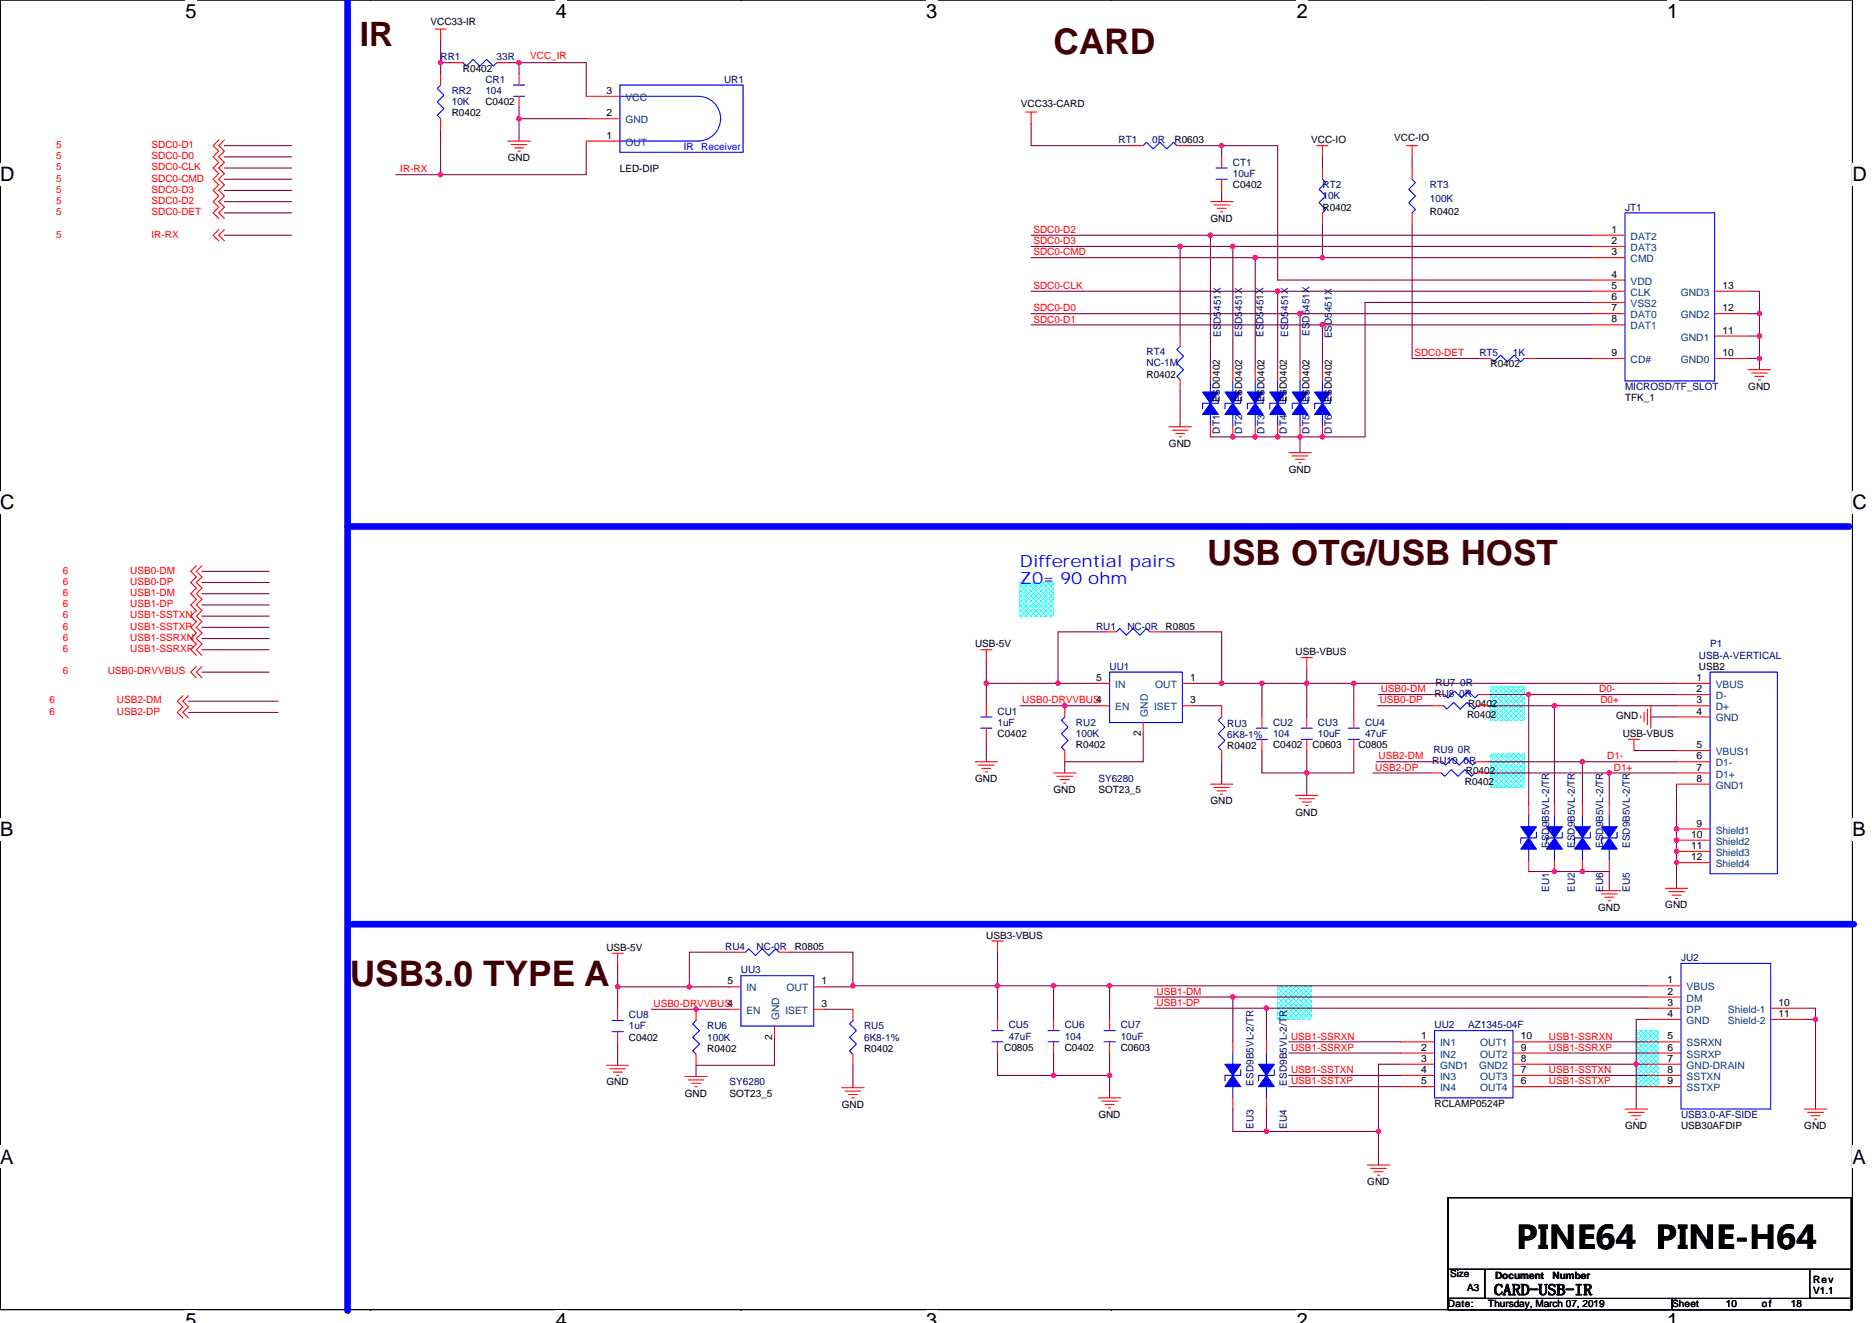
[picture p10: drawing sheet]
<svg xmlns="http://www.w3.org/2000/svg" width="297mm" height="210mm" viewBox="0 0 297 210" stroke-linecap="round" stroke-linejoin="round" font-family="sans-serif">
<path d="M0 0h293.9v207.9h-293.9z" fill="none" stroke="#000" stroke-width=".17"/>
<g fill="#fff">
<path d="M29.4 0h1.8v3.5h-1.8z"/>
<path d="M29.4 207.9h1.8v2h-1.8z"/>
</g>
<path d="M58.8 0h.1M58.8 207.9h.1" fill="none" stroke="#000" stroke-width=".17"/>
<g fill="#fff">
<path d="M88.2 0h1.8v3.5h-1.8z"/>
<path d="M88.2 207.9h1.8v2h-1.8z"/>
</g>
<path d="M117.6 0h.1M117.6 207.9h.1" fill="none" stroke="#000" stroke-width=".17"/>
<g fill="#fff">
<path d="M147 0h1.7v3.5h-1.7z"/>
<path d="M147 207.9h1.7v2h-1.7z"/>
</g>
<path d="M176.4 0h.1M176.4 207.9h.1" fill="none" stroke="#000" stroke-width=".17"/>
<g fill="#fff">
<path d="M205.8 0h1.7v3.5h-1.7z"/>
<path d="M205.8 207.9h1.7v2h-1.7z"/>
</g>
<path d="M235.2 0h.1M235.2 207.9h.1" fill="none" stroke="#000" stroke-width=".17"/>
<g fill="#fff">
<path d="M264.5 0h1.8v3.5h-1.8z"/>
<path d="M264.5 207.9h1.8v2h-1.8z"/>
<path d="M0 26h2.3v3.5h-2.3z"/>
<path d="M293.9 26h2.3v3.5h-2.3z"/>
<path d="M0 77.9h2.3v3.5h-2.3z"/>
<path d="M293.9 77.9h2.3v3.5h-2.3z"/>
</g>
<path d="M0 52h.1M293.9 52h.1" fill="none" stroke="#000" stroke-width=".17"/>
<g fill="#fff">
<path d="M0 129.9h2.1v3.5h-2.1z"/>
<path d="M293.9 129.9h2.1v3.5h-2.1z"/>
</g>
<path d="M0 103.9h.1M293.9 103.9h.1" fill="none" stroke="#000" stroke-width=".17"/>
<g fill="#fff">
<path d="M0 181.9h2.2v3.5h-2.2z"/>
<path d="M293.9 181.9h2.2v3.5h-2.2z"/>
</g>
<path d="M0 155.9h.1M293.9 155.9h.1" fill="none" stroke="#000" stroke-width=".17"/>
<g fill="#0ff" stroke="#0ff" stroke-width=".17" stroke-dasharray="0 .3">
<path d="M202.7 156.5h5.4v5.3h-5.4z" fill-rule="evenodd"/>
<path d="M161.8 92.5h5.4v5.3h-5.4z" fill-rule="evenodd"/>
<path d="M259.6 163.6h3.6v8.9h-3.6z" fill-rule="evenodd"/>
</g>
<path d="M55.2 0v207.9M55.2 83.6h238.2" fill="none" stroke="#00f" stroke-width="1.1"/>
<circle cx="55.2" cy="207.9" r=".53" fill="#00f"/>
<path d="M55.9 146.7h238.2" fill="none" stroke="#00f" stroke-width="1.1"/>
<g fill="#0ff" stroke="#0ff" stroke-width=".17" stroke-dasharray="0 .3">
<path d="M236.5 109h5.3v5.3h-5.3z" fill-rule="evenodd"/>
<path d="M236.5 119.7h5.3v5.3h-5.3z" fill-rule="evenodd"/>
</g>
<g fill="none" stroke="#800040" stroke-width=".17">
<path d="M69.9 9.9v1.8M69.9 6.4v3.5M69.9 9.9h1.8M80.6 9.9h1.8M82.4 9.9h10.6v5.4M82.4 9.9v1.8M82.4 18.8v3.6M82.4 17.1v1.7M82.4 18.8h10.6M163.6 19.6v3.5h16M35.6 23.1h10.7M35.6 24.9h10.7"/>
<path d="M35.6 26.7h10.7M35.6 28.4h10.7M35.6 30.2h10.7M35.6 32h10.7M35.6 33.8h10.7M35.6 37.3h10.7M62.8 27.7h7.1M69.9 20.6v7.1M93 22.4v5.3h-23.1M163.6 39.1h23.7M163.6 37.3h28.5M187.3 39.1h8.3"/>
<path d="M187.3 39.1v14.1M188.5 23.1h14.2v21.3h49.8M192.1 37.3h60.4M192.1 37.3v21.4M193.8 23.1v1.8M193.8 30.2v1.8M195.6 39.1h56.9M195.6 39.1v19.6M209.8 35.6v5.3M209.8 24.9v1.8M224.1 24.9v1.8M224.1 35.6v21.3h10.6"/>
<path d="M163.6 49.8h42.7v8.9M163.6 46.2h39.1M163.6 51.6h46.2M163.6 40.9h35.6M199.2 40.9h10.6M199.2 40.9v17.8M202.7 46.2h49.8M202.7 46.2v12.5M206.3 49.8h46.2M209.8 51.6v7.1M209.8 51.6h42.7M209.8 40.9h42.7"/>
<path d="M243.6 56.9h8.9M252.5 48h-35.9v21.3h-10.3M277.4 56.9h1.8M277.4 53.3h1.8M277.4 49.8h1.8M277.4 46.2h1.8v3.6M279.2 56.9v1.8M279.2 49.8v3.5M279.2 53.3v3.6M187.3 62.1v5.6M192.1 69.3h14.2M206.3 69.3v2.5"/>
<path d="M32 90.7h10.7M32 92.5h10.7M32 94.2h10.7M32 96h10.7M32 97.8h10.7M32 99.6h10.7M29.9 111.3h14.2M29.9 113.1h14.2M32 101.3h10.7M32 103.1h10.7M32 106.7h10.7M156.5 108.5h11.4"/>
<path d="M156.5 117.3v3.6M156.5 104.9v7.1M161.8 112h12.5M167.9 108.5h6.4M175.3 100.3h-7.4v8.2M181.4 116.5v4.4h-12.5v1.8M184.2 100.3h9.6v8.2M189.4 108.5h4.4M189.4 112h4.4M193.8 108.5h6.4M200.2 108.5h7.1M200.2 119.1v3.6h7.1"/>
<path d="M200.2 108.5v5.3M207.3 119.1v3.6M207.3 106.2v2.3M207.3 108.5v5.3M207.3 108.5h7.5M214.8 108.5h51.2M214.8 108.5v5.3M214.8 119.1v3.6h-7.5M218.6 112h8.7M218.7 110.2h8.8M236.2 112h10.5M236.3 110.2h6.3"/>
<path d="M259.3 119.1h6.7M261.9 113.8h4.1M266 110.2h-23.4v17.5M266 112h-19.3v15.7M193.8 120.9v3.6M207.3 122.7v3.5M217.8 122.7h9.1M218.4 120.9h8.7M235.8 122.7h19.6M236 120.9h15.1M242.6 138.3h12.8v3.1M266 124.5v16.5"/>
<path d="M266 122.7h-10.6v5M266 120.9h-14.9v6.8M98 156.6h11.4M98 153.1v7.1M109.4 156.6h6.4M116.5 151.1h-7.1v5.5M125.4 151.1h9.9v5.4M135.3 156.5v.1h-4.4M135.3 156.5h23M158.3 156.5v5.3M158.3 151.1v5.4M158.3 156.5h8.9"/>
<path d="M167.2 156.5h8.9M167.2 156.5v5.3M176.1 156.5h85.3M176.1 156.5v5.3M183.2 158.2h12.4M195.6 158.2h65.8M195.6 158.2v7.2M98 165.5v3.6M103.3 160.2h12.5M122.9 164.6v4.5h-12.5v1.8M130.9 160.2h4.4M135.3 169.1v3.5"/>
<path d="M158.3 167.1v3.6h8.9M167.2 170.7h8.9M167.2 167.1v3.6M176.1 170.7v3.5M176.1 167.1v3.6M183.2 160h17.8M195.6 176v3.6h5.4M201 160h60.4M201 160v5.4M201 176v3.6M201 179.6h17.7M204.5 167.1h17.8"/>
<path d="M204.5 170.7h17.8M204.5 172.5h17.8M204.5 165.4h17.8M218.7 179.6v5.3M222.3 168.9h-3.6v10.7M245.4 172.5h16M245.4 170.7h16M245.4 165.4h16M245.4 167.1h16M245.4 168.9h14.2M259.6 168.9h1.8M259.6 168.9v7.1"/>
<path d="M261.4 161.8h-1.8v7.1M286.3 160h1.8v1.8M286.3 161.8h1.8M288.1 161.8v14.2"/>
</g>
<g fill="#f0f" stroke="#f0f" stroke-width=".17">
<circle cx="207.3" cy="122.7" r=".34"/>
<circle cx="214.8" cy="108.4" r=".35"/>
<circle cx="207.3" cy="108.4" r=".34"/>
<circle cx="200.2" cy="108.4" r=".34"/>
<circle cx="176" cy="156.5" r=".35"/>
<circle cx="167.2" cy="170.7" r=".35"/>
<circle cx="176" cy="170.7" r=".35"/>
<circle cx="288.1" cy="161.8" r=".35"/>
<circle cx="279.2" cy="56.9" r=".35"/>
<circle cx="206.3" cy="69.3" r=".35"/>
<circle cx="209.8" cy="69.3" r=".35"/>
<circle cx="202.7" cy="69.3" r=".35"/>
<circle cx="199.2" cy="69.3" r=".35"/>
<circle cx="192.1" cy="37.3" r=".35"/>
<circle cx="206.3" cy="49.8" r=".35"/>
<circle cx="187.2" cy="39.1" r=".35"/>
<circle cx="195.6" cy="69.3" r=".35"/>
<circle cx="209.8" cy="40.9" r=".35"/>
<circle cx="195.6" cy="39.1" r=".35"/>
<circle cx="199.2" cy="40.9" r=".35"/>
<circle cx="202.7" cy="46.2" r=".35"/>
<circle cx="209.8" cy="51.5" r=".35"/>
<circle cx="193.8" cy="23.1" r=".35"/>
<circle cx="279.2" cy="53.3" r=".35"/>
<circle cx="279.2" cy="49.8" r=".35"/>
<circle cx="167.9" cy="108.4" r=".34"/>
<circle cx="156.5" cy="108.4" r=".35"/>
<circle cx="193.8" cy="108.4" r=".35"/>
<circle cx="168.9" cy="112" r=".35"/>
<circle cx="167.2" cy="156.5" r=".35"/>
<circle cx="69.9" cy="27.7" r=".35"/>
<circle cx="69.9" cy="9.9" r=".35"/>
<circle cx="82.3" cy="18.8" r=".35"/>
<circle cx="195.6" cy="158.2" r=".35"/>
<circle cx="200.9" cy="160" r=".35"/>
<circle cx="218.7" cy="179.6" r=".35"/>
<circle cx="200.9" cy="179.6" r=".35"/>
<circle cx="259.6" cy="168.9" r=".35"/>
<circle cx="82.3" cy="9.9" r=".35"/>
<circle cx="246.6" cy="138.3" r=".35"/>
<circle cx="251.1" cy="138.3" r=".35"/>
<circle cx="266" cy="131.6" r=".34"/>
<circle cx="266" cy="133.3" r=".34"/>
<circle cx="266" cy="135.1" r=".34"/>
<circle cx="266" cy="136.9" r=".34"/>
<circle cx="109.4" cy="156.6" r=".35"/>
<circle cx="110.4" cy="160.2" r=".34"/>
<circle cx="98" cy="156.6" r=".34"/>
<circle cx="135.3" cy="156.5" r=".34"/>
<circle cx="158.3" cy="156.5" r=".35"/>
<circle cx="242.5" cy="110.2" r=".34"/>
<circle cx="246.6" cy="112" r=".35"/>
<circle cx="251.1" cy="120.9" r=".35"/>
<circle cx="255.3" cy="122.7" r=".34"/>
</g>
<g fill="none" stroke="#f00" stroke-width=".17">
<path d="M69 4.6h1.8M69.9 4.6v1.8M69.9 18.8v1.8M69.9 11.7v1.8M71.7 9.9h1.8M78.8 9.9h1.8M82.4 15.3v1.8M82.4 11.7v1.8M93 15.3h5.4M93 18.8h5.4M162.7 17.8h1.8M163.6 17.8v1.8"/>
<path d="M34.7 22.2l-.9 .9 .9 .9-.9 .9 .9 .9-.9 .9 .9 .9-.9 .8 .9 .9-.9 .9 .9 .9-.9 .9 .9 .9-.9 .9 .9 .9M34.7 36.4l-.9 .9 .9 .9M35.6 22.2l-.9 .9 .9 .9-.9 .9 .9 .9-.9 .9 .9 .9-.9 .8 .9 .9-.9 .9 .9 .9-.9 .9 .9 .9-.9 .9 .9 .9M35.6 36.4l-.9 .9 .9 .9M80.6 22.4h3.5M81.1 22.9h2.5M81.7 23.5h1.4M82.2 24h.3M93 22.4h5.4M179.6 23.1h1.8M186.7 23.1h1.8M192.1 32h3.5"/>
<path d="M192.6 32.5h2.5M193.1 33.1h1.5M193.7 33.6h.3M193.8 28.4v1.8M193.8 24.9v1.8M209 23.1h1.7M209.8 23.1v1.8M209.8 26.7v1.7M209.8 33.8v1.8M223.2 23.1h1.8M224.1 23.1v1.8M224.1 26.7v1.7"/>
<path d="M224.1 33.8v1.8M252.5 39.1h5.3M252.5 37.3h5.3M187.3 53.2v1.7M192.1 58.7v1.8M195.6 58.7v1.8M199.2 58.7v1.8M202.7 58.7v1.8M206.3 58.7v1.8M209.8 58.7v1.8M234.7 56.9h1.8M241.8 56.9h1.8"/>
<path d="M252.5 40.9h5.3M252.5 44.4h5.3M252.5 46.2h5.3M252.5 48h5.3M252.5 49.8h5.3M252.5 51.6h5.3M252.5 56.9h5.3M272.1 56.9h5.3M272.1 53.3h5.3M272.1 49.8h5.3M272.1 46.2h5.3M277.4 58.7h3.6"/>
<path d="M277.9 59.2h2.5M278.5 59.7h1.4M185.5 67.7h3.5M186 68.3h2.5M186.6 68.8h1.4M187.1 69.3h.3M187.3 60.3v1.8M192.1 67.6v1.7M195.6 67.6v1.7M199.2 67.6v1.7M202.7 67.6v1.7M204.5 71.8h3.6"/>
<path d="M205 72.4h2.5M205.6 72.9h1.4M206.1 73.4h.4M206.3 67.6v1.7M209.8 67.6v1.7M279 60.3h.4M31.2 89.8l-.9 .9 .9 .9-.9 .9 .9 .8-.9 .9 .9 .9-.9 .9 .9 .9-.9 .9 .9 .9-.9 .9 .9 .9-.9 .8 .9 .9-.9 .9 .9 .9M32 89.8l-.8 .9 .8 .9-.8 .9 .8 .8-.8 .9 .8 .9-.8 .9 .8 .9-.8 .9 .8 .9-.8 .9 .8 .9-.8 .8 .8 .9-.8 .9 .8 .9M29 110.4l-.9 .9 .9 .9-.9 .9 .9 .9M29.9 110.4l-.9 .9 .9 .9-.9 .9 .9 .9M31.2 105.8l-.9 .9 .9 .9M32 105.8l-.8 .9 .8 .9"/>
<path d="M155.6 103.1h1.8M156.5 103.1v1.8M156.5 115.6v1.7M156.5 112v1.8M168.9 119.1v1.8M168.9 112v1.8M174.3 112h1.8M174.3 108.5h1.8M175.3 100.3h1.8M181.4 114.7v1.8M182.5 100.3h1.7M187.6 112h1.8"/>
<path d="M187.6 108.5h1.8M193.8 119.1v1.8M193.8 112v1.8M200.2 117.3v1.8M200.2 113.8v1.8M206.5 104.4h1.7M207.3 104.4v1.8M207.3 117.3v1.8M207.3 113.8v1.8M214.8 117.3v1.8M214.8 113.8v1.8M227.3 112h1.7"/>
<path d="M227.5 110.2h1.7M234.4 112h1.8M234.6 110.2h1.7M258.4 117.3h1.8M259.3 117.3v1.8M260.3 113.6v.4M260.9 113.1v1.4M261.4 112.5v2.5M261.9 112v3.6M266 108.5h5.4M266 110.2h5.4M266 112h5.4"/>
<path d="M266 113.8h5.4M266 119.1h5.4M154.7 120.9h3.6M155.3 121.4h2.5M155.8 122h1.4M156.3 122.5h.4M167.2 122.7h3.5M167.7 123.2h2.5M168.2 123.7h1.5M168.8 124.3h.3M192.1 124.5h3.5M192.6 125h2.5"/>
<path d="M193.1 125.5h1.5M193.7 126.1h.3M205.6 126.2h3.5M206.1 126.8h2.5M206.6 127.3h1.5M207.2 127.8h.3M226.9 122.7h1.8M227.1 120.9h1.8M234 122.7h1.8M234.2 120.9h1.8M242.6 127.7v1.7M242.6 136.5v1.8"/>
<path d="M246.7 127.7v1.7M246.7 136.5v1.8M251.1 127.7v1.7M251.1 136.5v1.8M255.4 127.7v1.7M255.4 136.5v1.8M266 131.6h5.4M266 133.3h5.4M266 135.1h5.4M266 136.9h5.4M266 120.9h5.4M266 122.7h5.4"/>
<path d="M266 124.5h5.4M97.1 151.3h1.8M98 151.3v1.8M115.8 156.6h1.8M116.5 151.1h1.8M123.6 151.1h1.8M129.1 156.6h1.8M157.4 149.4h1.8M158.3 149.4v1.7M253.6 141.4h3.5M254.1 141.9h2.5M254.7 142.4h1.4"/>
<path d="M255.2 143h.3M261.4 156.5h5.3M261.4 158.2h5.3M264.2 141h3.6M264.8 141.5h2.5M265.3 142.1h1.4M265.8 142.6h.4M96.2 169.1h3.6M96.8 169.6h2.4M97.3 170.2h1.4M97.8 170.7h.4M98 163.7v1.8"/>
<path d="M98 160.2v1.8M108.7 170.9h3.5M109.2 171.4h2.5M109.7 171.9h1.5M110.3 172.5h.3M110.4 167.3v1.8M110.4 160.2v1.8M115.8 160.2h1.8M122.9 162.9v1.7M129.1 160.2h1.8M133.6 172.6h3.5M134.1 173.2h2.5"/>
<path d="M134.6 173.7h1.5M135.2 174.2h.3M135.3 167.3v1.8M135.3 160.2v1.8M158.3 165.4v1.7M158.3 161.8v1.8M167.2 165.4v1.7M167.2 161.8v1.8M174.3 174.2h3.5M174.8 174.8h2.5M175.3 175.3h1.5M175.9 175.9h.3"/>
<path d="M176.1 165.4v1.7M176.1 161.8v1.8M195.6 165.4v1.7M195.6 174.2v1.8M201 165.4v1.7M201 174.2v1.8M222.3 165.4h5.3M222.3 167.1h5.3M222.3 170.7h5.3M222.3 172.5h5.3M222.3 168.9h5.3M240.1 165.4h5.3"/>
<path d="M240.1 167.1h5.3M240.1 168.9h5.3M240.1 170.7h5.3M240.1 172.5h5.3M257.8 176h3.6M258.4 176.6h2.5M258.9 177.1h1.4M259.5 177.6h.3M261.4 160h5.3M261.4 161.8h5.3M261.4 168.9h5.3M261.4 170.7h5.3"/>
<path d="M261.4 172.5h5.3M261.4 165.4h5.3M261.4 167.1h5.3M281 160h5.3M281 161.8h5.3M286.3 176h3.6M286.8 176.6h2.5M287.4 177.1h1.4M287.9 177.6h.3M217 184.9h3.5M217.5 185.4h2.5M218 186h1.5"/>
<path d="M218.6 186.5h.3"/>
</g>
<path d="M229.8 190.1h64v17.8h-64zM229.8 206.1h35.5v1.8h-35.5zM229.8 201.4h5.8v4.7h-5.8zM235.8 201.4h51.4M265.3 206.1h28.5v1.8h-28.5zM287.2 201.4h6.6v4.7h-6.6z" fill="none" stroke="#000" stroke-width=".17"/>
<g fill="none" stroke="#00f" stroke-width=".17">
<path d="M69.9 13.5l-.5 .6 1 1-1 1.1 1 1.1-1 1 .5 .5M73.5 9.9l.5 .6 1.1-1.1 1 1.1 1.1-1.1 1.1 1.1 .5-.6M81.5 15.3h1.7M81.5 13.5h1.7M98.4 13.5h19.5v10.7h-19.5zM98.4 15.3h12.4a3.5 3.5 0 0 1 3.5 3.5 3.5 3.5 0 0 1-3.5 3.6M98.4 22.4h12.4M181.4 23.1l.5-.5 1.1 1 1.1-1 1 1 1.1-1 .5 .5M193 28.4h1.7M193 26.7h1.7M209.8 28.4l.6 .6-1.1 1.1 1.1 1-1.1 1.1 1.1 1.1-.6 .5M224.1 28.4l.5 .6-1.1 1.1 1.1 1-1.1 1.1 1.1 1.1-.5 .5"/>
<path d="M257.8 33.8h14.3v26.7h-14.3zM187.3 54.9l-.6 .6 1.1 1-1.1 1.1 1.1 1.1-1.1 1 .6 .6M236.5 56.9l.5 .5 1.1-1 1.1 1 1-1 1.1 1 .5-.5M192.1 60.5v1.7M192.1 65.8v1.8M193.3 63.1v.9h-2.5v.9M195.6 60.5v1.7M195.6 65.8v1.8M196.9 63.1v.9h-2.5v.9M199.2 60.5v1.7M199.2 65.8v1.8M200.4 63.1v.9h-2.5v.9"/>
<path d="M202.7 60.5v1.7M202.7 65.8v1.8M204 63.1v.9h-2.5v.9M206.3 60.5v1.7M206.3 65.8v1.8M207.5 63.1v.9h-2.5v.9M209.8 60.5v1.7M209.8 65.8v1.8M211.1 63.1v.9h-2.5v.9M155.6 115.6h1.8M155.6 113.8h1.8M168.9 113.8l-.5 .5 1.1 1.1-1.1 1.1 1.1 1-1.1 1.1 .5 .5"/>
<path d="M176.1 106.7h11.5v8h-11.5zM177.1 100.3l.6-.6 1 1.1 1.1-1.1 1.1 1.1 1-1.1 .6 .6M193.8 113.8l-.5 .5 1.1 1.1-1.1 1.1 1.1 1-1.1 1.1 .5 .5M199.3 117.3h1.8M199.3 115.6h1.8M206.5 117.3h1.7M206.5 115.6h1.7M213.9 117.3h1.8M213.9 115.6h1.8M229 112l.6 .5 1-1 1.1 1 1.1-1 1 1 .6-.5M229.2 110.2l.6 .6 1-1.1 1.1 1.1 1.1-1.1 1 1.1 .6-.6M271.4 106.7h10.6v32h-10.6z"/>
<path d="M228.7 122.7l.5 .5 1.1-1 1 1 1.1-1 1.1 1 .5-.5M228.9 120.9l.5 .5 1.1-1 1 1 1.1-1 1.1 1 .5-.5M242.6 129.4v1.8M242.6 134.8v1.7M243.8 132.1v.9h-2.5v.9M246.7 129.4v1.8M246.7 134.8v1.7M247.9 132.1v.9h-2.5v.9M251.1 129.4v1.8M251.1 134.8v1.7M252.3 132.1v.9h-2.5v.9M255.4 129.4v1.8"/>
<path d="M255.4 134.8v1.7M256.6 132.1v.9h-2.5v.9M117.6 154.9h11.5v8h-11.5zM118.3 151.1l.5-.5 1.1 1.1 1-1.1 1.1 1.1 1.1-1.1 .5 .5M266.7 152.9h14.3v23.1h-14.3zM97.1 163.7h1.8M97.1 162h1.8M110.4 162l-.5 .5 1.1 1.1-1.1 1 1.1 1.1-1.1 1.1 .5 .5M135.3 162l-.5 .5 1.1 1.1-1.1 1 1.1 1.1-1.1 1.1 .5 .5M157.4 165.4h1.8M157.4 163.6h1.8M166.3 165.4h1.8"/>
<path d="M166.3 163.6h1.8M175.2 165.4h1.8M175.2 163.6h1.8M195.6 167.1v1.8M195.6 172.5v1.7M196.9 169.8v.9h-2.5v.9M201 167.1v1.8M201 172.5v1.7M202.2 169.8v.9h-2.5v.9M227.6 163.6h12.5v10.6h-12.5z"/>
</g>
<g fill="#00f" stroke="#00f" stroke-width=".17">
<path d="M199.7 168.9h2.5l-1.2 1.8z" fill-rule="evenodd"/>
<path d="M201 170.7l1.2 1.8h-2.5z" fill-rule="evenodd"/>
<path d="M249.8 131.2h2.5l-1.2 1.8z" fill-rule="evenodd"/>
<path d="M251.1 133l1.2 1.8h-2.5z" fill-rule="evenodd"/>
<path d="M245.4 131.2h2.5l-1.2 1.8z" fill-rule="evenodd"/>
<path d="M246.7 133l1.2 1.8h-2.5z" fill-rule="evenodd"/>
<path d="M194.4 168.9h2.5l-1.3 1.8z" fill-rule="evenodd"/>
<path d="M195.6 170.7l1.3 1.8h-2.5z" fill-rule="evenodd"/>
<path d="M201.5 62.2h2.5l-1.3 1.8z" fill-rule="evenodd"/>
<path d="M202.7 64l1.3 1.8h-2.5z" fill-rule="evenodd"/>
<path d="M197.9 62.2h2.5l-1.2 1.8z" fill-rule="evenodd"/>
<path d="M199.2 64l1.2 1.8h-2.5z" fill-rule="evenodd"/>
<path d="M194.4 62.2h2.5l-1.3 1.8z" fill-rule="evenodd"/>
<path d="M195.6 64l1.3 1.8h-2.5z" fill-rule="evenodd"/>
<path d="M190.8 62.2h2.5l-1.2 1.8z" fill-rule="evenodd"/>
<path d="M192.1 64l1.2 1.8h-2.5z" fill-rule="evenodd"/>
<path d="M254.1 131.2h2.5l-1.2 1.8z" fill-rule="evenodd"/>
<path d="M255.4 133l1.2 1.8h-2.5z" fill-rule="evenodd"/>
<path d="M241.3 131.2h2.5l-1.2 1.8z" fill-rule="evenodd"/>
<path d="M242.6 133l1.2 1.8h-2.5z" fill-rule="evenodd"/>
<path d="M208.6 62.2h2.5l-1.3 1.8z" fill-rule="evenodd"/>
<path d="M209.8 64l1.3 1.8h-2.5z" fill-rule="evenodd"/>
<path d="M205 62.2h2.5l-1.2 1.8z" fill-rule="evenodd"/>
<path d="M206.3 64l1.2 1.8h-2.5z" fill-rule="evenodd"/>
</g>
<g font-size="5.6" fill="#400000">
<text x="167.2" y="8.6">CARD</text>
<text x="55.5" y="156.5">USB3.0 TYPE A</text>
</g>
<text font-size="5.5" fill="#400000" x="191.5" y="89.6">USB OTG/USB HOST</text>
<text font-size="5.3" fill="#400000" x="57.1" y="7.3">IR</text>
<text font-size="5.1" x="240.6" y="198.2">PINE64 PINE-H64</text>
<g font-size="3.2">
<text x="29.4" y="2.8">5</text>
<text x="88.2" y="2.8">4</text>
<text x="147" y="2.8">3</text>
<text x="205.8" y="2.8">2</text>
<text x="264.5" y="2.8">1</text>
<text x="0" y="28.8">D</text>
<text x="293.9" y="28.8">D</text>
<text x="0" y="80.8">C</text>
<text x="293.9" y="80.8">C</text>
<text x="0" y="132.7">B</text>
<text x="293.9" y="132.7">B</text>
<text x="0" y="184.7">A</text>
<text x="293.9" y="184.7">A</text>
<text x="29.4" y="210.7">5</text>
<text x="88.2" y="210.7">4</text>
<text x="147" y="210.7">3</text>
<text x="205.8" y="210.7">2</text>
<text x="264.5" y="210.7">1</text>
</g>
<g font-size="2.7" fill="#00f">
<text x="161.8" y="90.1">Differential pairs</text>
<text x="161.8" y="92.7">Z0= 90 ohm</text>
</g>
<text font-size="2.5" x="237" y="205.5">CARD-USB-IR</text>
<g font-size="1.6">
<text x="68.3" y="3.9">VCC33-IR</text>
<text x="73.5" y="11.4">R0402</text>
<text x="77" y="16.7">C0402</text>
<text x="96.2" y="14.9">3</text>
<text x="162" y="17.1">VCC33-CARD</text>
<text x="71.7" y="18.5">R0402</text>
<text x="96.2" y="22">1</text>
<text x="96.2" y="18.5">2</text>
<text x="186.4" y="22.8">R0603</text>
<text x="208.1" y="22.8">VCC-IO</text>
<text x="221.2" y="22.4">VCC-IO</text>
<text x="80.6" y="25.6">GND</text>
<text x="98.4" y="27.4">LED-DIP</text>
<text x="195.6" y="29.9">C0402</text>
<text x="192.1" y="35.2">GND</text>
<text x="209.8" y="33.4">R0402</text>
<text x="226.9" y="34.1">R0402</text>
<text x="255.7" y="38.7">2</text>
<text x="255.7" y="40.5">3</text>
<text x="255.7" y="37">1</text>
<text x="255.7" y="44.1">4</text>
<text x="255.7" y="45.8">5</text>
<text x="255.7" y="47.6">6</text>
<text x="273.3" y="45.8">13</text>
<text x="255.7" y="49.4">7</text>
<text x="255.7" y="51.2">8</text>
<text x="273.3" y="53">11</text>
<text x="273.3" y="49.4">12</text>
<text x="181.9" y="59.9">R0402</text>
<text x="236.5" y="58.3">R0402</text>
<text x="255.7" y="56.5">9</text>
<text x="273.3" y="56.5">10</text>
<text x="193.5" y="63.8" transform="rotate(-90 193.5 63.8)">ESD0402</text>
<text x="197.1" y="63.8" transform="rotate(-90 197.1 63.8)">ESD0402</text>
<text x="200.7" y="63.8" transform="rotate(-90 200.7 63.8)">ESD0402</text>
<text x="204.2" y="63.8" transform="rotate(-90 204.2 63.8)">ESD0402</text>
<text x="207.8" y="63.8" transform="rotate(-90 207.8 63.8)">ESD0402</text>
<text x="211.3" y="63.8" transform="rotate(-90 211.3 63.8)">ESD0402</text>
<text x="257.8" y="63.6">TFK_1</text>
<text x="277.4" y="61.9">GND</text>
<text x="185.5" y="70.9">GND</text>
<text x="204.5" y="75">GND</text>
<text x="185" y="99.9">R0805</text>
<text x="154.7" y="102.8">USB-5V</text>
<text x="205.6" y="104">USB-VBUS</text>
<text x="269.6" y="106.3">USB2</text>
<text x="173.9" y="108.1">5</text>
<text x="188.9" y="111.6">3</text>
<text x="188.9" y="108.1">1</text>
<text x="232.8" y="114">R0402</text>
<text x="233" y="112.2">R0402</text>
<text x="269.2" y="108.1">1</text>
<text x="269.2" y="109.9">2</text>
<text x="269.2" y="111.6">3</text>
<text x="269.2" y="113.4">4</text>
<text x="158.3" y="117">C0402</text>
<text x="170.7" y="118.8">R0402</text>
<text x="181" y="116.8" transform="rotate(-90 181 116.8)">2</text>
<text x="194.7" y="118.9">R0402</text>
<text x="202" y="118.8">C0402</text>
<text x="208.2" y="118.8">C0603</text>
<text x="215.5" y="118.8">C0805</text>
<text x="256.4" y="114.2">GND</text>
<text x="257.5" y="117">USB-VBUS</text>
<text x="269.2" y="118.7">5</text>
<text x="154.7" y="124.1">GND</text>
<text x="167.2" y="125.9">GND</text>
<text x="174.3" y="125.9">SOT23_5</text>
<text x="232.4" y="124.6">R0402</text>
<text x="232.6" y="122.9">R0402</text>
<text x="269.2" y="120.5">6</text>
<text x="269.2" y="122.3">7</text>
<text x="269.2" y="124.1">8</text>
<text x="192.1" y="127.7">GND</text>
<text x="205.6" y="129.4">GND</text>
<text x="269.2" y="131.2">9</text>
<text x="268.3" y="133">10</text>
<text x="268.3" y="134.7">11</text>
<text x="268.3" y="136.5">12</text>
<text x="156.5" y="149">USB3-VBUS</text>
<text x="253.6" y="144.5">GND</text>
<text x="264.2" y="144.2">GND</text>
<text x="96.2" y="150.9">USB-5V</text>
<text x="126.1" y="150.8">R0805</text>
<text x="115.4" y="156.3">5</text>
<text x="130.4" y="159.8">3</text>
<text x="130.4" y="156.3">1</text>
<text x="264.6" y="156.1">1</text>
<text x="264.6" y="157.9">2</text>
<text x="264.6" y="159.6">3</text>
<text x="264.6" y="161.4">4</text>
<text x="282.2" y="159.6">10</text>
<text x="282.2" y="161.4">11</text>
<text x="99.8" y="165.2">C0402</text>
<text x="112.2" y="166.9">R0402</text>
<text x="122.5" y="165" transform="rotate(-90 122.5 165)">2</text>
<text x="137.1" y="166.9">R0402</text>
<text x="159.3" y="166.8">C0805</text>
<text x="168.9" y="166.8">C0402</text>
<text x="177.8" y="166.8">C0603</text>
<text x="225.5" y="165">1</text>
<text x="225.5" y="166.8">2</text>
<text x="241.3" y="165">10</text>
<text x="241.3" y="166.8">9</text>
<text x="264.6" y="165">5</text>
<text x="264.6" y="166.8">6</text>
<text x="96.2" y="172.3">GND</text>
<text x="225.5" y="170.3">4</text>
<text x="225.5" y="172.1">5</text>
<text x="225.5" y="168.5">3</text>
<text x="241.3" y="168.5">8</text>
<text x="241.3" y="170.3">7</text>
<text x="241.3" y="172.1">6</text>
<text x="264.6" y="168.5">7</text>
<text x="264.6" y="170.3">8</text>
<text x="264.6" y="172.1">9</text>
<text x="108.7" y="174.1">GND</text>
<text x="115.8" y="174.1">SOT23_5</text>
<text x="133.6" y="175.8">GND</text>
<text x="174.3" y="177.4">GND</text>
<text x="227.6" y="175.7">RCLAMP0524P</text>
<text x="257.8" y="179.2">GND</text>
<text x="266.7" y="179.2">USB30AFDIP</text>
<text x="286.3" y="179.2">GND</text>
<text x="217" y="188.1">GND</text>
<text x="230.1" y="202.7">Size</text>
<text x="237.2" y="202.9">Document</text>
<text x="246.3" y="202.9">Number</text>
<text x="287.7" y="203.6">Rev</text>
<text x="229.8" y="207.5">Date:</text>
<text x="232.8" y="204.8">A3</text>
<text x="236.2" y="207.5">Thursday, March 07, 2019</text>
<text x="265.3" y="207.5">Sheet</text>
<text x="273.9" y="207.5">10</text>
<text x="279.5" y="207.5">of</text>
<text x="284.2" y="207.5">18</text>
<text x="287.7" y="205.4">V1.1</text>
</g>
<g font-size="1.6" fill="#000080">
<text x="69.9" y="9.6">RR1</text>
<text x="78.8" y="9.6">33R</text>
<text x="71.7" y="14.9">RR2</text>
<text x="71.7" y="16.7">10K</text>
<text x="77" y="13.1">CR1</text>
<text x="77" y="14.9">104</text>
<text x="114.9" y="13.1">UR1</text>
<text x="177.5" y="22.8">RT1</text>
<text x="182.8" y="22.8">0R</text>
<text x="195.6" y="26.3">CT1</text>
<text x="195.6" y="28.1">10uF</text>
<text x="209.8" y="29.9">RT2</text>
<text x="226.9" y="29.9">RT3</text>
<text x="209.8" y="31.6">10K</text>
<text x="226.9" y="32">100K</text>
<text x="257.8" y="33.4">JT1</text>
<text x="193.7" y="53.5" transform="rotate(-90 193.7 53.5)">ESD5451X</text>
<text x="197.1" y="53.5" transform="rotate(-90 197.1 53.5)">ESD5451X</text>
<text x="200.5" y="53.5" transform="rotate(-90 200.5 53.5)">ESD5451X</text>
<text x="204.4" y="53.5" transform="rotate(-90 204.4 53.5)">ESD5451X</text>
<text x="207.8" y="53.3" transform="rotate(-90 207.8 53.3)">ESD5451X</text>
<text x="211.3" y="53.7" transform="rotate(-90 211.3 53.7)">ESD5451X</text>
<text x="181.9" y="56.4">RT4</text>
<text x="181.9" y="58.1">NC-1M</text>
<text x="234.7" y="56.5">RT5</text>
<text x="240.1" y="56.5">1K</text>
<text x="257.8" y="61.9">MICROSD/TF_SLOT</text>
<text x="193.5" y="68.8" transform="rotate(-90 193.5 68.8)">DT1</text>
<text x="197.1" y="68.8" transform="rotate(-90 197.1 68.8)">DT2</text>
<text x="200.7" y="68.8" transform="rotate(-90 200.7 68.8)">DT3</text>
<text x="204.2" y="68.8" transform="rotate(-90 204.2 68.8)">DT4</text>
<text x="207.8" y="68.8" transform="rotate(-90 207.8 68.8)">DT5</text>
<text x="211.3" y="68.8" transform="rotate(-90 211.3 68.8)">DT6</text>
<text x="173.9" y="99.9">RU1</text>
<text x="178.9" y="99.9">NC-0R</text>
<text x="176.1" y="106.3">UU1</text>
<text x="269.6" y="104.5">USB-A-VERTICAL</text>
<text x="271.4" y="102.8">P1</text>
<text x="158.3" y="113.4">CU1</text>
<text x="227.6" y="110.6">RU8 0R</text>
<text x="227.8" y="108.8">RU7 0R</text>
<text x="158.3" y="115.2">1uF</text>
<text x="170.7" y="115.2">RU2</text>
<text x="170.7" y="117">100K</text>
<text x="194.7" y="115.4">RU3</text>
<text x="194.7" y="117.2">6K8-1%</text>
<text x="202" y="115.2">CU2</text>
<text x="202" y="117">104</text>
<text x="209.1" y="115.2">CU3</text>
<text x="209.1" y="117">10uF</text>
<text x="216.6" y="115.2">CU4</text>
<text x="216.6" y="117">47uF</text>
<text x="227.5" y="119.5">RU9 0R</text>
<text x="174.3" y="124.1">SY6280</text>
<text x="227.3" y="121.3">RU10 0R</text>
<text x="245.8" y="134.6" transform="rotate(-90 245.8 134.6)">ESD9B5VL-2/TR</text>
<text x="249.9" y="134.6" transform="rotate(-90 249.9 134.6)">ESD9B5VL-2/TR</text>
<text x="254.4" y="134.6" transform="rotate(-90 254.4 134.6)">ESD9B5VL-2/TR</text>
<text x="258.6" y="134.6" transform="rotate(-90 258.6 134.6)">ESD9B5VL-2/TR</text>
<text x="245.8" y="141.5" transform="rotate(-90 245.8 141.5)">EU1</text>
<text x="249.9" y="141.5" transform="rotate(-90 249.9 141.5)">EU2</text>
<text x="254.4" y="141.5" transform="rotate(-90 254.4 141.5)">EU6</text>
<text x="258.6" y="141.5" transform="rotate(-90 258.6 141.5)">EU5</text>
<text x="115.1" y="150.8">RU4</text>
<text x="117.6" y="154.5">UU3</text>
<text x="120.1" y="150.8">NC-0R</text>
<text x="266.7" y="152.5">JU2</text>
<text x="99.8" y="161.6">CU8</text>
<text x="99.8" y="163.4">1uF</text>
<text x="112.2" y="163.4">RU6</text>
<text x="112.2" y="165.2">100K</text>
<text x="137.1" y="163.4">RU5</text>
<text x="137.1" y="165.2">6K8-1%</text>
<text x="160.1" y="163.2">CU5</text>
<text x="160.1" y="165">47uF</text>
<text x="168.9" y="163.2">CU6</text>
<text x="168.9" y="165">104</text>
<text x="177.8" y="163.2">CU7</text>
<text x="177.8" y="165">10uF</text>
<text x="227.6" y="163.2">UU2</text>
<text x="233" y="163.2">AZ1345-04F</text>
<text x="115.8" y="172.3">SY6280</text>
<text x="198.9" y="172.3" transform="rotate(-90 198.9 172.3)">ESD9B5VL-2/TR</text>
<text x="204.2" y="172.3" transform="rotate(-90 204.2 172.3)">ESD9B5VL-2/TR</text>
<text x="198.9" y="179.2" transform="rotate(-90 198.9 179.2)">EU3</text>
<text x="204.2" y="179.2" transform="rotate(-90 204.2 179.2)">EU4</text>
<text x="266.7" y="177.4">USB3.0-AF-SIDE</text>
</g>
<g font-size="1.6" fill="#f00">
<text x="84.1" y="9.4">VCC_IR</text>
<text x="8.9" y="23.5">5</text>
<text x="24" y="23.5">SDC0-D1</text>
<text x="8.9" y="28.8">5</text>
<text x="8.9" y="27">5</text>
<text x="8.9" y="25.3">5</text>
<text x="24" y="28.8">SDC0-CMD</text>
<text x="24" y="27">SDC0-CLK</text>
<text x="24" y="25.3">SDC0-D0</text>
<text x="63.5" y="27.4">IR-RX</text>
<text x="8.9" y="30.6">5</text>
<text x="8.9" y="32.4">5</text>
<text x="8.9" y="34.1">5</text>
<text x="24" y="30.6">SDC0-D3</text>
<text x="24" y="32.4">SDC0-D2</text>
<text x="24" y="34.1">SDC0-DET</text>
<text x="8.9" y="37.7">5</text>
<text x="24" y="37.7">IR-RX</text>
<text x="164" y="38.8">SDC0-D3</text>
<text x="164" y="40.5">SDC0-CMD</text>
<text x="164" y="37">SDC0-D2</text>
<text x="164" y="45.9">SDC0-CLK</text>
<text x="164" y="49.4">SDC0-D0</text>
<text x="164" y="51.2">SDC0-D1</text>
<text x="224.4" y="56.5">SDC0-DET</text>
<text x="10" y="91">6</text>
<text x="10" y="92.8">6</text>
<text x="10" y="94.6">6</text>
<text x="20.7" y="91">USB0-DM</text>
<text x="20.7" y="92.8">USB0-DP</text>
<text x="20.7" y="94.6">USB1-DM</text>
<text x="10" y="96.4">6</text>
<text x="10" y="98.1">6</text>
<text x="10" y="99.9">6</text>
<text x="10" y="101.7">6</text>
<text x="20.7" y="96.4">USB1-DP</text>
<text x="20.7" y="98.1">USB1-SSTXN</text>
<text x="20.7" y="99.9">USB1-SSTXP</text>
<text x="20.7" y="101.7">USB1-SSRXN</text>
<text x="10" y="103.5">6</text>
<text x="10" y="107">6</text>
<text x="17.1" y="107">USB0-DRVVBUS</text>
<text x="20.7" y="103.5">USB1-SSRXP</text>
<text x="7.9" y="111.7">6</text>
<text x="7.9" y="113.4">6</text>
<text x="18.5" y="111.7">USB2-DM</text>
<text x="18.5" y="113.4">USB2-DP</text>
<text x="162.2" y="111.7">USB0-DRVVBUS4</text>
<text x="218.9" y="111.7">USB0-DP</text>
<text x="219.1" y="109.9">USB0-DM</text>
<text x="253.8" y="109.9">D0-</text>
<text x="253.9" y="111.7">D0+</text>
<text x="218.2" y="122.3">USB2-DP</text>
<text x="218.7" y="120.5">USB2-DM</text>
<text x="255" y="120.5">D1-</text>
<text x="256.1" y="122.3">D1+</text>
<text x="103.7" y="159.8">USB0-DRVVBUS4</text>
<text x="183.5" y="159.7">USB1-DP</text>
<text x="183.5" y="157.9">USB1-DM</text>
<text x="204.9" y="165">USB1-SSRXN</text>
<text x="204.9" y="166.8">USB1-SSRXP</text>
<text x="245.8" y="165">USB1-SSRXN</text>
<text x="245.8" y="166.8">USB1-SSRXP</text>
<text x="204.9" y="170.3">USB1-SSTXN</text>
<text x="204.9" y="172.1">USB1-SSTXP</text>
<text x="245.8" y="172.1">USB1-SSTXP</text>
<text x="245.8" y="170.3">USB1-SSTXN</text>
</g>
<g font-size="1.6" fill="#004080">
<text x="99.2" y="16">VCC</text>
<text x="99.2" y="23.1">OUT</text>
<text x="99.2" y="19.6">GND</text>
<text x="258.7" y="39.8">DAT3</text>
<text x="258.7" y="41.6">CMD</text>
<text x="258.7" y="38.1">DAT2</text>
<text x="258.7" y="45.2">VDD</text>
<text x="258.7" y="46.9">CLK</text>
<text x="266.7" y="46.9">GND3</text>
<text x="258.7" y="48.7">VSS2</text>
<text x="258.7" y="50.5">DAT0</text>
<text x="258.7" y="52.3">DAT1</text>
<text x="266.7" y="50.5">GND2</text>
<text x="258.7" y="57.6">CD#</text>
<text x="266.7" y="57.6">GND0</text>
<text x="266.7" y="54.1">GND1</text>
<text x="176.9" y="112.7">EN</text>
<text x="176.9" y="109.2">IN</text>
<text x="182.1" y="113.8" transform="rotate(-90 182.1 113.8)">GND</text>
<text x="183.1" y="112.7">ISET</text>
<text x="183.3" y="109.2">OUT</text>
<text x="272.2" y="109.2">VBUS</text>
<text x="272.2" y="111">D-</text>
<text x="272.2" y="112.7">D+</text>
<text x="272.2" y="114.5">GND</text>
<text x="272.2" y="119.8">VBUS1</text>
<text x="272.2" y="121.6">D1-</text>
<text x="272.2" y="123.4">D1+</text>
<text x="272.2" y="125.2">GND1</text>
<text x="272.2" y="132.3">Shield1</text>
<text x="272.2" y="134.1">Shield2</text>
<text x="272.2" y="135.8">Shield3</text>
<text x="272.2" y="137.6">Shield4</text>
<text x="118.4" y="160.9">EN</text>
<text x="118.4" y="157.4">IN</text>
<text x="123.6" y="162" transform="rotate(-90 123.6 162)">GND</text>
<text x="124.6" y="160.9">ISET</text>
<text x="124.8" y="157.4">OUT</text>
<text x="267.6" y="157.2">VBUS</text>
<text x="267.6" y="159">DM</text>
<text x="267.6" y="160.7">DP</text>
<text x="274.2" y="160.7">Shield-1</text>
<text x="228.5" y="166.1">IN1</text>
<text x="228.5" y="167.9">IN2</text>
<text x="234.9" y="166.1">OUT1</text>
<text x="234.9" y="167.9">OUT2</text>
<text x="267.6" y="162.5">GND</text>
<text x="267.6" y="166.1">SSRXN</text>
<text x="267.6" y="167.9">SSRXP</text>
<text x="274.2" y="162.5">Shield-2</text>
<text x="228.5" y="171.4">IN3</text>
<text x="228.5" y="173.2">IN4</text>
<text x="228.5" y="169.6">GND1</text>
<text x="234.7" y="169.6">GND2</text>
<text x="234.9" y="171.4">OUT3</text>
<text x="234.9" y="173.2">OUT4</text>
<text x="267.6" y="169.6">GND-DRAIN</text>
<text x="267.6" y="171.4">SSTXN</text>
<text x="267.6" y="173.2">SSTXP</text>
</g>
<g font-size="1.6" fill="#00f">
<text x="108.5" y="23.8">IR</text>
<text x="111.3" y="23.8">Receiver</text>
</g>
</svg>
